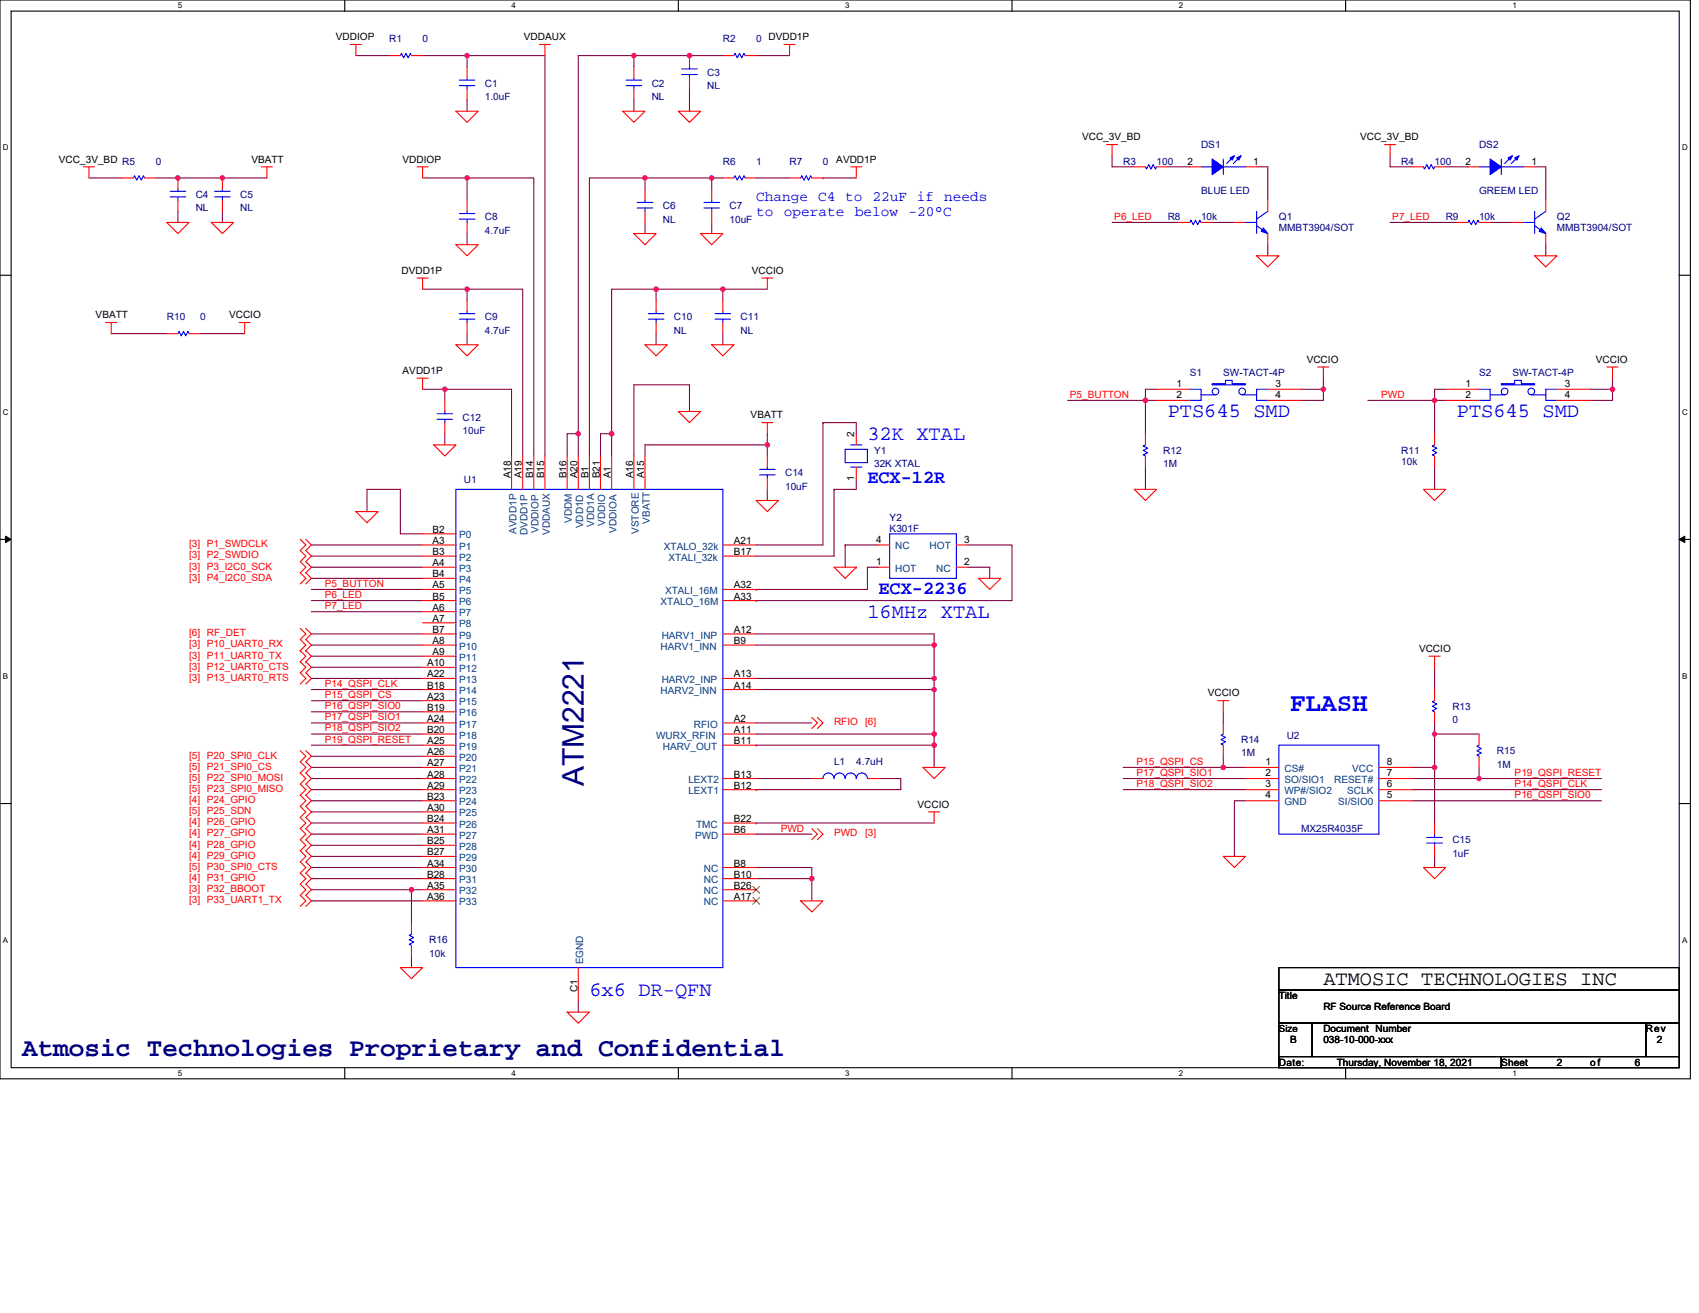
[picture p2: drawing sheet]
<svg xmlns="http://www.w3.org/2000/svg" width="279mm" height="216mm" viewBox="0 0 279 216" stroke-linecap="round" stroke-linejoin="round" font-family="sans-serif">
<path d="M0 0h278v177.4h-278zM1.8 1.8h274.3v173.8h-274.3z" fill="none" stroke="#000" stroke-width=".18"/>
<g fill="#fff">
<path d="M29.3 .2h.7v1.4h-.7z"/>
<path d="M29.3 175.7h.7v1.5h-.7z"/>
</g>
<path d="M56.7 0v1.8M56.7 175.6v1.8" fill="none" stroke="#000" stroke-width=".18"/>
<g fill="#fff">
<path d="M84.1 .2h.8v1.4h-.8z"/>
<path d="M84.1 175.7h.8v1.5h-.8z"/>
</g>
<path d="M111.6 0v1.8M111.6 175.6v1.8" fill="none" stroke="#000" stroke-width=".18"/>
<g fill="#fff">
<path d="M139 .2h.7v1.4h-.7z"/>
<path d="M139 175.7h.7v1.5h-.7z"/>
</g>
<path d="M166.4 0v1.8M166.4 175.6v1.8" fill="none" stroke="#000" stroke-width=".18"/>
<g fill="#fff">
<path d="M193.9 .2h.7v1.4h-.7z"/>
<path d="M193.9 175.7h.7v1.5h-.7z"/>
</g>
<path d="M221.3 0v1.8M221.3 175.6v1.8" fill="none" stroke="#000" stroke-width=".18"/>
<g fill="#fff">
<path d="M248.7 .2h.8v1.4h-.8z"/>
<path d="M248.7 175.7h.8v1.5h-.8z"/>
<path d="M.5 23.5h.9v1.5h-.9z"/>
<path d="M276.6 23.5h1v1.5h-1z"/>
<path d="M.5 67h.9v1.4h-.9z"/>
<path d="M276.6 67h1v1.4h-1z"/>
</g>
<path d="M0 45.3h1.8M276.1 45.3h1.9" fill="none" stroke="#000" stroke-width=".18"/>
<g fill="#fff">
<path d="M.5 110.4h.8v1.5h-.8z"/>
<path d="M276.6 110.4h.9v1.5h-.9z"/>
</g>
<path d="M0 88.7h1.8M276.1 88.7h1.9" fill="none" stroke="#000" stroke-width=".18"/>
<path d="M.9 88.2l.9 .5-.9 .5zM276.1 88.7l1-.5v1z" fill="#000"/>
<path d="M.9 88.2l.9 .5-.9 .5zM276.1 88.7l1-.5v1z" fill="none" stroke="#000" stroke-width=".16"/>
<g fill="#fff">
<path d="M.5 153.8h.8v1.5h-.8z"/>
<path d="M276.6 153.8h.9v1.5h-.9z"/>
</g>
<path d="M0 132.1h1.8M276.1 132.1h1.9M210.3 159.1h65.8v3.7h-65.8zM210.3 168.2h5.5v5.5h-5.5zM210.3 162.8h65.8v5.4h-65.8zM210.3 173.7h36.6v1.9h-36.6zM215.8 168.2h54.9v5.5h-54.9zM246.9 173.7h29.2v1.9h-29.2zM270.7 168.2h5.4v5.5h-5.4z" fill="none" stroke="#000" stroke-width=".18"/>
<g fill="none" stroke="#800040" stroke-width=".18">
<path d="M58.5 9.1h5.5M69.5 9.1h7.3M76.8 16.5v1.8M76.8 9.1h12.8v65.9M76.8 9.1v1.9M104.2 9.1v1.9M104.2 9.1h-9.1v62.2M104.2 16.5v1.8M113.4 14.6v3.7M118.9 9.1h-14.7M124.4 9.1h5.4M14.6 29.3h5.5"/>
<path d="M25.6 29.3h18.3M29.3 34.7v1.9M36.6 34.7v1.9M69.5 29.3h7.3M76.8 29.3v3.6M76.8 38.4v1.8M76.8 29.3h11v45.7M106.1 29.3v1.8M106.1 36.6v1.8M106.1 29.3h-9.2v45.7M106.1 29.3h10.9M117 29.3h1.9"/>
<path d="M117 29.3v1.8M117 36.6v1.8M124.4 29.3h5.4M135.3 29.3h.1M135.3 29.3h5.5M182.9 25.6v1.8h3.6M182.9 36.6h11M192 27.4h3.7M199.3 36.6h3.7M206.7 27.4h1.8v5.5M228.6 25.6v1.8h3.7M228.6 36.6h11"/>
<path d="M237.7 27.4h3.7M245.1 36.6h3.6M252.4 27.4h1.8v5.5M18.3 54.9h9.1M32.9 54.9h7.3M69.5 47.5h7.3M76.8 47.5h9.2v27.5M76.8 47.5v1.9M76.8 54.9v1.8M107.9 54.9v1.8M107.9 47.5v1.9M107.9 47.5h-7.3v23.8"/>
<path d="M107.9 47.5h11M118.9 47.5h7.3M118.9 54.9v1.8M118.9 47.5v1.9M208.5 40.2v1.9M254.2 40.2v1.9M69.5 64h3.7M73.2 64v1.8M73.2 71.3v1.9M73.2 64h10.9v11M95.1 71.3h-1.8v3.7M95.1 71.3v3.7"/>
<path d="M100.6 71.3h-1.8v3.7M100.6 71.3v3.7M113.4 67.7v-4.4h-9.2v11.7M126.2 73.2v1.8M126.2 71.3v1.9M126.2 73.2h-20.1v1.8M135.3 69.5h.1M135.3 69.5h5.5v1.8M135.3 69.5v20.1h-10.9M140.8 78.6v1.9h-3.6M175.6 65.8h12.8M188.4 65.8h1.8"/>
<path d="M188.4 65.8v5.5M188.4 76.8v3.7M190.2 64h-1.8v1.8M214 64h3.6M217.6 62.2v1.8M217.6 64v1.8h-3.6M224.9 65.8h11M235.9 65.8h1.8M235.9 65.8v5.5M235.9 76.8v3.7M237.7 64h-1.8v1.8M261.5 64h3.7"/>
<path d="M265.2 64v1.8h-3.7M265.2 62.2v1.8M51.2 89.6h18.3M51.2 91.4h18.3M51.2 93.3h18.3M51.2 95.1h18.3M51.2 98.8h18.3M51.2 96.9h18.3M60.4 84.1v-3.6h5.4v7.3h3.7M124.4 98.8h.1M124.4 96.9h.1M126.2 80.5v1.8"/>
<path d="M137.2 80.5v10.9h-12.8M137.2 80.5h.1M139 89.6v3.7M139 89.6h.1M139 89.6h5.5M144.5 93.3h-1.9v3.6h-18.2M159.1 89.6h7.3v9.2h-42M159.1 93.3h3.7v1.8M51.2 113.4h18.3M51.2 100.6h18.3M51.2 104.2h18.3M51.2 106.1h18.3"/>
<path d="M51.2 107.9h18.3M51.2 109.7h18.3M51.2 111.6h18.3M51.2 115.2h18.3M51.2 117h18.3M51.2 118.9h18.3M124.4 104.2h29.2v1.9M124.4 106.1h29.2M124.4 111.6h29.2M124.4 113.4h29.2M124.4 118.9h9.1M153.6 106.1h.1"/>
<path d="M153.6 111.6h.1M153.6 111.6v1.8M153.6 113.4h.1M153.6 113.4v7.3M153.6 106.1v5.5M201.2 117v1.9M235.9 118.9v1.8M235.9 109.7v3.7M51.2 120.7h18.3M51.2 124.4h18.3M51.2 126.2h18.3M51.2 128h18.3"/>
<path d="M51.2 129.8h18.3M51.2 133.5h18.3M51.2 122.5h18.3M51.2 131.7h18.3M51.2 135.3h18.3M51.2 137.2h18.3M51.2 139h18.3M124.4 122.5h29.2M124.4 135.3h29.2M124.4 122.5h.1M124.4 129.8h.1M124.4 135.3h.1"/>
<path d="M124.4 120.7h29.2M124.4 137.2h9.1M124.4 128h9.1M144.5 128h3.6v1.8h-23.7M153.6 120.7h.1M153.6 120.7v1.8M153.6 122.5v3.7M184.7 128h20.1M184.7 129.8h20.1M184.7 126.2h16.5M201.2 126.2h3.6M201.2 124.4v1.8"/>
<path d="M204.8 131.7h-1.8v9.1M232.3 129.8h31M232.3 128h10.9M232.3 126.2h3.6M232.3 131.7h31M235.9 120.7v5.5M235.9 126.2v9.1M235.9 120.7h7.3M243.2 128h20.1M243.2 126.2v1.8M51.2 142.6h18.3M51.2 148.1h18.3"/>
<path d="M51.2 140.8h18.3M51.2 144.5h18.3M51.2 146.3h16.5M67.7 157.3v1.8M67.7 146.3v5.5M67.7 146.3h1.8M124.4 144.5h9.1M124.4 142.6h9.1v1.9M133.5 144.5v3.6M235.9 140.8v1.8M95.1 164.6v1.8"/>
</g>
<g fill="#f0f" stroke="#f0f" stroke-width=".18">
<circle cx="153.6" cy="122.5" r=".37"/>
<circle cx="106.1" cy="29.3" r=".37"/>
<circle cx="117" cy="29.3" r=".37"/>
<circle cx="118.9" cy="47.5" r=".37"/>
<circle cx="113.4" cy="9.1" r=".37"/>
<circle cx="104.2" cy="9.1" r=".37"/>
<circle cx="265.2" cy="64" r=".37"/>
<circle cx="100.6" cy="71.3" r=".37"/>
<circle cx="95.1" cy="71.3" r=".37"/>
<circle cx="107.9" cy="47.5" r=".37"/>
<circle cx="235.9" cy="65.8" r=".37"/>
<circle cx="73.1" cy="64" r=".37"/>
<circle cx="76.8" cy="47.5" r=".37"/>
<circle cx="76.8" cy="29.3" r=".37"/>
<circle cx="126.2" cy="73.1" r=".37"/>
<circle cx="67.7" cy="146.3" r=".37"/>
<circle cx="76.8" cy="9.1" r=".37"/>
<circle cx="217.6" cy="64" r=".37"/>
<circle cx="188.4" cy="65.8" r=".37"/>
<circle cx="235.9" cy="120.7" r=".37"/>
<circle cx="201.2" cy="126.2" r=".37"/>
<circle cx="235.9" cy="126.2" r=".37"/>
<circle cx="243.2" cy="128" r=".37"/>
<circle cx="36.6" cy="29.3" r=".37"/>
<circle cx="29.3" cy="29.3" r=".37"/>
<circle cx="153.6" cy="120.7" r=".37"/>
<circle cx="153.6" cy="106.1" r=".37"/>
<circle cx="153.6" cy="111.6" r=".37"/>
<circle cx="153.6" cy="113.4" r=".37"/>
<circle cx="133.5" cy="144.5" r=".37"/>
</g>
<g fill="none" stroke="#f00" stroke-width=".18">
<path d="M57.6 7.3h1.8M58.5 7.3v1.8M64 9.1h1.8M67.7 9.1h1.8M75 18.3h3.6l-1.8 1.8zM76.8 11v1.8M76.8 14.6v1.9M88.7 7.3h1.8M89.6 7.3v1.8M102.4 18.3h3.7l-1.9 1.8zM104.2 11v1.8M104.2 14.6v1.9"/>
<path d="M111.6 18.3h3.6l-1.8 1.8zM113.4 9.1v1.9M113.4 12.8v1.8M118.9 9.1h1.8M122.5 9.1h1.9M128.9 7.3h1.9M129.8 7.3v1.8M13.7 27.4h1.8M14.6 27.4v1.9M20.1 29.3h1.8M23.8 29.3h1.8M27.4 36.6h3.7l-1.8 1.8z"/>
<path d="M29.3 29.3v1.8M29.3 32.9v1.8M34.7 36.6h3.7l-1.8 1.8zM36.6 29.3v1.8M36.6 32.9v1.8M43 27.4h1.8M43.9 27.4v1.9M68.6 27.4h1.8M69.5 27.4v1.9M76.8 32.9v1.8M76.8 36.6v1.8M104.2 38.4h3.7l-1.8 1.8z"/>
<path d="M106.1 31.1v1.8M106.1 34.7v1.9M115.2 38.4h3.7l-1.9 1.8zM117 31.1v1.8M117 34.7v1.9M118.9 29.3h1.8M122.5 29.3h1.9M129.8 29.3h1.9M133.5 29.3h1.8M139.9 27.4h1.8M140.8 27.4v1.9M182 23.8h1.8"/>
<path d="M182.9 23.8v1.8M186.5 27.4h1.9M190.2 27.4h1.8M193.9 36.6h1.8M195.7 27.4h1.8M197.5 36.6h1.8M203 36.6h1.8M204.8 27.4h1.9M208.5 32.9v1.8M208.5 38.4v1.8M227.7 23.8h1.8M228.6 23.8v1.8"/>
<path d="M232.3 27.4h1.8M235.9 27.4h1.8M239.6 36.6h1.8M241.4 27.4h1.8M243.2 36.6h1.9M248.7 36.6h1.8M250.5 27.4h1.9M254.2 32.9v1.8M254.2 38.4v1.8M17.4 53h1.8M18.3 53v1.9M27.4 54.9h1.9"/>
<path d="M31.1 54.9h1.8M39.3 53h1.8M40.2 53v1.9M68.6 45.7h1.8M69.5 45.7v1.8M75 56.7h3.6l-1.8 1.8zM75 40.2h3.6l-1.8 1.9zM76.8 49.4v1.8M76.8 53v1.9M106.1 56.7h3.6l-1.8 1.8zM107.9 49.4v1.8M107.9 53v1.9"/>
<path d="M117 56.7h3.7l-1.8 1.8zM118.9 49.4v1.8M118.9 53v1.9M125.3 45.7h1.8M126.2 45.7v1.8M206.7 42.1h3.6l-1.8 1.8zM252.4 42.1h3.6l-1.8 1.8zM68.6 62.2h1.8M69.5 62.2v1.8M71.3 73.2h3.7l-1.8 1.8zM73.2 65.8v1.9M73.2 69.5v1.8"/>
<path d="M84.1 75v5.5M86 75v5.5M87.8 75v5.5M89.6 75v5.5M93.3 75v5.5M95.1 75v5.5M96.9 75v5.5M98.8 75v5.5M100.6 75v5.5M104.2 75v5.5M106.1 75v5.5M111.6 67.7h3.6l-1.8 1.8z"/>
<path d="M125.3 69.5h1.8M126.2 69.5v1.8M126.2 75v1.8M126.2 78.6v1.9M140.8 76.8v1.8M140.8 71.3v1.9M188.4 75v1.8M188.4 71.3v1.9M190.2 64h5.5M190.2 65.8h5.5M208.5 64h5.5M208.5 65.8h5.5"/>
<path d="M216.7 60.4h1.8M217.6 60.4v1.8M235.9 75v1.8M235.9 71.3v1.9M237.7 64h5.5M237.7 65.8h5.5M256 64h5.5M256 65.8h5.5M264.3 60.4h1.8M265.2 60.4v1.8M49.4 88.7l.9 .9-.9 .9 .9 .9-.9 1 .9 .9-.9 .9 .9 .9-.9 .9M50.3 88.7l.9 .9-.9 .9 .9 .9-.9 1 .9 .9-.9 .9 .9 .9-.9 .9"/>
<path d="M58.5 84.1h3.7l-1.8 1.9zM69.5 89.6h5.5M69.5 91.4h5.5M69.5 93.3h5.5M69.5 95.1h5.5M69.5 96.9h5.5M69.5 98.8h5.5M69.5 87.8h5.5M118.9 96.9h5.5M118.9 98.8h5.5M118.9 89.6h5.5M118.9 91.4h5.5"/>
<path d="M124.4 82.3h3.6l-1.8 1.8zM137.2 93.3h3.6l-1.8 1.8zM140.8 93.3h.1M144.5 93.3h1.8M144.5 89.6h1.8M157.3 93.3h1.8M157.3 89.6h1.8M160.9 95.1h3.7l-1.8 1.8zM186.5 80.5h3.7l-1.8 1.8zM234.1 80.5h3.6l-1.8 1.8zM49.4 108.8l.9 .9-.9 .9 .9 1-.9 .9M49.4 103.3l.9 .9-.9 1 .9 .9-.9 .9"/>
<path d="M49.4 107l.9 .9-.9 .9M49.4 107h.1M49.4 108.8h.1M50.3 108.8l.9 .9-.9 .9 .9 1-.9 .9M50.3 103.3l.9 .9-.9 1 .9 .9-.9 .9M50.3 107l.9 .9-.9 .9M50.3 108.8h.1M50.3 107h.1M69.5 100.6h5.5M69.5 102.4h5.5M69.5 106.1h5.5M69.5 107.9h5.5"/>
<path d="M69.5 109.7h5.5M69.5 111.6h5.5M69.5 113.4h5.5M69.5 115.2h5.5M69.5 117h5.5M69.5 118.9h5.5M69.5 104.2h5.5M118.9 118.9h5.5M118.9 104.2h5.5M118.9 113.4h5.5M118.9 111.6h5.5M118.9 106.1h5.5"/>
<path d="M133.5 118l.9 .9-.9 .9M134.4 118l.9 .9-.9 .9M200.3 115.2h1.8M201.2 118.9v1.8M201.2 115.2v1.8M235 107.9h1.8M235.9 109.7h.1M235.9 117v1.9M235.9 113.4v1.8M235.9 107.9v1.8M49.4 123.4l.9 1-.9 .9 .9 .9-.9 .9 .9 .9-.9 .9 .9 .9-.9 1 .9 .9-.9 .9 .9 .9-.9 .9 .9 .9-.9 .9 .9 1-.9 .9 .9 .9-.9 .9 .9 .9-.9 .9 .9 .9-.9 1 .9 .9-.9 .9 .9 .9-.9 .9 .9 .9-.9 .9M50.3 123.4l.9 1-.9 .9 .9 .9-.9 .9 .9 .9-.9 .9 .9 .9-.9 1 .9 .9-.9 .9 .9 .9-.9 .9 .9 .9-.9 .9 .9 1-.9 .9 .9 .9-.9 .9 .9 .9-.9 .9 .9 .9-.9 1 .9 .9-.9 .9 .9 .9-.9 .9 .9 .9-.9 .9"/>
<path d="M69.5 122.5h5.5M69.5 124.4h5.5M69.5 126.2h5.5M69.5 128h5.5M69.5 129.8h5.5M69.5 133.5h5.5M69.5 135.3h5.5M69.5 137.2h5.5M69.5 139h5.5M69.5 120.7h5.5M69.5 131.7h5.5M118.9 137.2h5.5"/>
<path d="M118.9 129.8h5.5M118.9 122.5h5.5M118.9 128h5.5M118.9 120.7h5.5M118.9 135.3h5.5M133.5 136.2l.9 1-.9 .9M133.5 128h1.8M134.4 136.2l.9 1-.9 .9M142.6 128h1.9M151.8 126.2h3.6l-1.8 1.8zM152.7 133.5h1.8M153.6 133.5v1.8"/>
<path d="M201.2 122.5v1.9M204.8 126.2h5.5M204.8 128h5.5M204.8 129.8h5.5M204.8 131.7h5.5M226.8 131.7h5.5M226.8 129.8h5.5M226.8 128h5.5M226.8 126.2h5.5M235.9 139v1.8M235.9 135.3v1.9M243.2 120.7v1.8"/>
<path d="M243.2 124.4v1.8M65.8 159.1h3.7l-1.8 1.8zM67.7 155.4v1.9M67.7 151.8v1.8M69.5 140.8h5.5M69.5 142.6h5.5M69.5 144.5h5.5M69.5 146.3h5.5M69.5 148.1h5.5M95.1 159.1v5.5M118.9 146.3h5.5M118.9 144.5h5.5"/>
<path d="M118.9 142.6h5.5M118.9 148.1h5.5M131.7 148.1h3.6l-1.8 1.9zM201.2 140.8h3.6l-1.8 1.8zM234.1 142.6h3.6l-1.8 1.9zM93.3 166.4h3.6l-1.8 1.8z"/>
</g>
<g fill="none" stroke="#00f" stroke-width=".18">
<path d="M65.8 9.1l.2-.3 .4 .7 .4-.7 .3 .7 .4-.7 .2 .3M75.5 14.1h2.6M75.5 13.2h2.6M76.8 12.8v.4M76.8 14.1v.5M103 14.1h2.5M103 13.2h2.5M104.2 12.8v.4M104.2 14.1v.5M112.1 12.3h2.6M112.1 11.3h2.6M113.4 11v.3"/>
<path d="M113.4 12.3v.5M120.7 9.1l.2-.3 .3 .7 .4-.7 .4 .7 .3-.7 .2 .3M21.9 29.3l.2-.4 .4 .7 .4-.7 .3 .7 .4-.7 .2 .4M28 32.4h2.5M28 31.5h2.5M29.3 31.1v.4M29.3 32.4v.5M35.3 32.4h2.6M35.3 31.5h2.6M36.6 31.1v.4M36.6 32.4v.5M75.5 36h2.6"/>
<path d="M75.5 35.1h2.6M76.8 34.7v.4M76.8 36v.6M104.8 34.2h2.6M104.8 33.3h2.6M106.1 32.9v.4M106.1 34.2v.5M115.8 34.2h2.5M115.8 33.3h2.5M117 32.9v.4M117 34.2v.5M120.7 29.3l.2-.4 .3 .7 .4-.7 .4 .7 .3-.7 .2 .4"/>
<path d="M131.7 29.3l.2-.4 .3 .7 .4-.7 .4 .7 .3-.7 .2 .4M188.4 27.4l.2 .4 .3-.7 .4 .7 .3-.7 .4 .7 .2-.4M195.7 36.6l.2-.4 .3 .7 .4-.7 .4 .7 .3-.7 .2 .4M197.5 27.4h1.8M201.2 26.1v2.6M201.2 27.4h3.6M202.8 25.8l-1.1 1.1M203.9 25.8l-1.1 1.1M204.8 36.6h1.9M206.7 37.1l1.8 1.3M206.7 34.7v3.7M208.5 34.7l-1.8 1.3"/>
<path d="M234.1 27.4l.2 .4 .3-.7 .4 .7 .4-.7 .3 .7 .2-.4M241.4 36.6l.2-.4 .3 .7 .4-.7 .4 .7 .3-.7 .2 .4M243.2 27.4h1.9M246.9 26.1v2.6M246.9 27.4h3.6M248.5 25.8l-1.1 1.1M249.6 25.8l-1.1 1.1M250.5 36.6h1.9M252.4 37.1l1.8 1.3M252.4 34.7v3.7M254.2 34.7l-1.8 1.3M29.3 54.9l.1-.4 .4 .7 .4-.7 .3 .7 .4-.7 .2 .4"/>
<path d="M75.5 52.5h2.6M75.5 51.6h2.6M76.8 51.2v.4M76.8 52.5v.5M106.6 52.5h2.6M106.6 51.6h2.6M107.9 51.2v.4M107.9 52.5v.5M117.6 52.5h2.6M117.6 51.6h2.6M118.9 51.2v.4M118.9 52.5v.5"/>
<path d="M71.9 68.9h2.5M71.9 68h2.5M73.2 67.7v.3M73.2 68.9v.6M124.9 78.1h2.6M124.9 77.2h2.6M126.2 76.8v.4M126.2 78.1v.5M139 73.9h3.6v2.2h-3.6zM139.9 76.8h1.8M139.9 73.2h1.8M188.4 73.2l-.4 .1 .7 .4-.7 .4 .7 .3-.7 .4 .4 .2"/>
<path d="M195.7 64h1.8v1.8h-1.8M197.5 64.9h2.4M199.3 63.1h2.2v-.6h1.1v.6h2.2v.2h-5.5zM204.3 64.9h2.4M208.5 64h-1.8v1.8h1.8M235.9 73.2l-.4 .1 .8 .4-.8 .4 .8 .3-.8 .4 .4 .2M243.2 64h1.9v1.8h-1.9M245.1 64.9h2.3M246.9 63.1h2.2v-.6h1.1v.6h2.2v.2h-5.5zM251.8 64.9h2.4M256 64h-1.8v1.8h1.8M75 80.5h43.9v78.6h-43.9z"/>
<path d="M146.3 87.8h11v7.3h-11zM235.9 115.2l-.4 .2 .8 .4-.8 .3 .8 .4-.8 .4 .4 .1M135.3 128a.91 .91 0 0 1 .9-.9 .91 .91 0 0 1 1 .9 .91 .91 0 0 1 .9-.9 .91 .91 0 0 1 .9 .9 .91 .91 0 0 1 .9-.9 .91 .91 0 0 1 .9 .9 .91 .91 0 0 1 .9-.9 .91 .91 0 0 1 .9 .9M201.2 120.7l-.4 .2 .7 .3-.7 .4 .7 .4-.7 .3 .4 .2M210.3 122.5h16.5v14.7h-16.5zM234.6 137.7h2.6M234.6 138.6h2.6M235.9 138.6v.4M235.9 137.2v.5M243.2 122.5l-.3 .2 .7 .4-.7 .3 .7 .4-.7 .4 .3 .2M67.7 153.6l-.4 .2 .7 .4-.7 .3 .7 .4-.7 .4 .4 .1"/>
<circle cx="199.9" cy="64.4" r=".55"/>
<circle cx="204.3" cy="64.4" r=".55"/>
<circle cx="247.4" cy="64.4" r=".55"/>
<circle cx="251.8" cy="64.4" r=".55"/>
</g>
<g fill="#00f" stroke="#00f" stroke-width=".18">
<path d="M253.5 37.5l.7 .9-1.1-.4z" fill-rule="evenodd"/>
<path d="M199.3 26.1l1.9 1.3-1.9 1.3z" fill-rule="evenodd"/>
<path d="M203.4 26l.7-.4-.4 .7z" fill-rule="evenodd"/>
<path d="M202.3 26l.7-.4-.4 .7z" fill-rule="evenodd"/>
<path d="M207.8 37.5l.7 .9-1.1-.4z" fill-rule="evenodd"/>
<path d="M245.1 26.1l1.8 1.3-1.8 1.3z" fill-rule="evenodd"/>
<path d="M249.1 26l.7-.4-.4 .7z" fill-rule="evenodd"/>
<path d="M248 26l.7-.4-.4 .7z" fill-rule="evenodd"/>
</g>
<path d="M123.8 145.8l1.1 1.1M123.8 147.6l1.1 1.1M124.9 145.8l-1.1 1.1M124.9 147.6l-1.1 1.1" fill="none" stroke="#804000" stroke-width=".16"/>
<text font-size="4.9" fill="#000080" x="96" y="129.3" transform="rotate(-90 96 129.3)">ATM2221</text>
<text font-size="4.3" fill="#00f" x="212.1" y="116.9">FLASH</text>
<text font-size="4.3" fill="#000080" x="3.7" y="173.6">Atmosic Technologies Proprietary and Confidential</text>
<g font-size="3.3" fill="#00f">
<text x="192" y="68.6">PTS645 SMD</text>
<text x="239.6" y="68.6">PTS645 SMD</text>
<text x="142.6" y="72.3">32K XTAL</text>
<text x="142.6" y="101.5">16MHz XTAL</text>
<text x="96.9" y="163.7">6x6 DR-QFN</text>
</g>
<text font-size="3.3" x="217.6" y="161.9">ATMOSIC TECHNOLOGIES INC</text>
<g font-size="3" fill="#00f">
<text x="142.6" y="79.3">ECX-12R</text>
<text x="144.5" y="97.6">ECX-2236</text>
</g>
<g font-size="2.4" fill="#00f">
<text x="124.4" y="33.1">Change C4 to 22uF if needs</text>
<text x="124.4" y="35.4">to</text>
<text x="128.9" y="35.4">operate</text>
<text x="140.6" y="35.4">below</text>
<text x="149.4" y="35.4">-20°C</text>
</g>
<g font-size="1.6">
<text x="55.2" y="6.6">VDDIOP</text>
<text x="86.1" y="6.6">VDDAUX</text>
<text x="177.9" y="23.1">VCC_3V_BD</text>
<text x="223.7" y="23.1">VCC_3V_BD</text>
<text x="9.7" y="26.7">VCC_3V_BD R5</text>
<text x="41.3" y="26.7">VBATT</text>
<text x="66.2" y="26.7">VDDIOP</text>
<text x="137.5" y="26.7">AVDD1P</text>
<text x="195.3" y="27.1">2</text>
<text x="206.1" y="27.1">1</text>
<text x="241" y="27.1">2</text>
<text x="251.8" y="27.1">1</text>
<text x="66" y="45">DVDD1P</text>
<text x="123.6" y="45">VCCIO</text>
<text x="15.7" y="52.3">VBATT</text>
<text x="37.7" y="52.3">VCCIO</text>
<text x="214.9" y="59.6">VCCIO</text>
<text x="262.4" y="59.6">VCCIO</text>
<text x="66.2" y="61.5">AVDD1P</text>
<text x="193.5" y="63.6">1</text>
<text x="193.5" y="65.5">2</text>
<text x="209.8" y="63.6">3</text>
<text x="209.8" y="65.5">4</text>
<text x="241" y="63.6">1</text>
<text x="241" y="65.5">2</text>
<text x="257.3" y="63.6">3</text>
<text x="257.3" y="65.5">4</text>
<text x="123.4" y="68.8">VBATT</text>
<text x="140.4" y="71.9" transform="rotate(-90 140.4 71.9)">2</text>
<text x="84" y="78.6" transform="rotate(-90 84 78.6)">A18</text>
<text x="85.8" y="78.6" transform="rotate(-90 85.8 78.6)">A19</text>
<text x="87.7" y="78.6" transform="rotate(-90 87.7 78.6)">B14</text>
<text x="89.5" y="78.6" transform="rotate(-90 89.5 78.6)">B15</text>
<text x="93.1" y="78.6" transform="rotate(-90 93.1 78.6)">B16</text>
<text x="95" y="78.6" transform="rotate(-90 95 78.6)">A20</text>
<text x="96.8" y="78.6" transform="rotate(-90 96.8 78.6)">B1</text>
<text x="98.6" y="78.6" transform="rotate(-90 98.6 78.6)">B21</text>
<text x="100.5" y="78.6" transform="rotate(-90 100.5 78.6)">A1</text>
<text x="104.1" y="78.6" transform="rotate(-90 104.1 78.6)">A16</text>
<text x="105.9" y="78.6" transform="rotate(-90 105.9 78.6)">A15</text>
<text x="140.4" y="79" transform="rotate(-90 140.4 79)">1</text>
<text x="71.1" y="89.5">A3</text>
<text x="71.1" y="87.6">B2</text>
<text x="120.7" y="89.5">A21</text>
<text x="144.1" y="89.2">4</text>
<text x="158.6" y="89.2">3</text>
<text x="71.1" y="91.3">B3</text>
<text x="71.1" y="93.1">A4</text>
<text x="71.1" y="94.9">B4</text>
<text x="120.7" y="91.3">B17</text>
<text x="144.1" y="92.9">1</text>
<text x="158.6" y="92.9">2</text>
<text x="71.1" y="96.8">A5</text>
<text x="71.1" y="98.6">B5</text>
<text x="71.1" y="100.4">A6</text>
<text x="120.7" y="98.6">A33</text>
<text x="120.7" y="96.8">A32</text>
<text x="71.1" y="102.3">A7</text>
<text x="71.1" y="105.9">A8</text>
<text x="71.1" y="107.7">A9</text>
<text x="71.1" y="104.1">B7</text>
<text x="120.7" y="104.1">A12</text>
<text x="120.7" y="105.9">B9</text>
<text x="233.4" y="107.2">VCCIO</text>
<text x="70.2" y="109.6">A10</text>
<text x="70.2" y="111.4">A22</text>
<text x="70.2" y="113.2">B18</text>
<text x="120.7" y="111.4">A13</text>
<text x="120.7" y="113.2">A14</text>
<text x="70.2" y="115.1">A23</text>
<text x="70.2" y="116.9">B19</text>
<text x="70.2" y="118.7">A24</text>
<text x="120.7" y="118.7">A2</text>
<text x="198.6" y="114.5">VCCIO</text>
<text x="70.2" y="122.4">A25</text>
<text x="70.2" y="124.2">A26</text>
<text x="70.2" y="120.5">B20</text>
<text x="120.7" y="122.4">B11</text>
<text x="120.7" y="120.5">A11</text>
<text x="208.1" y="125.8">1</text>
<text x="228.1" y="125.8">8</text>
<text x="70.2" y="126">A27</text>
<text x="70.2" y="127.9">A28</text>
<text x="70.2" y="129.7">A29</text>
<text x="70.2" y="131.5">B23</text>
<text x="120.7" y="129.7">B12</text>
<text x="120.7" y="127.9">B13</text>
<text x="208.1" y="127.6">2</text>
<text x="208.1" y="129.5">3</text>
<text x="208.1" y="131.3">4</text>
<text x="228.1" y="127.6">7</text>
<text x="228.1" y="131.3">5</text>
<text x="228.1" y="129.5">6</text>
<text x="70.2" y="133.3">A30</text>
<text x="70.2" y="135.2">B24</text>
<text x="70.2" y="137">A31</text>
<text x="120.7" y="135.2">B22</text>
<text x="120.7" y="137">B6</text>
<text x="150.9" y="132.8">VCCIO</text>
<text x="70.2" y="138.8">B25</text>
<text x="70.2" y="140.7">B27</text>
<text x="70.2" y="142.5">A34</text>
<text x="120.7" y="142.5">B8</text>
<text x="70.2" y="144.3">B28</text>
<text x="70.2" y="146.1">A35</text>
<text x="70.2" y="148">A36</text>
<text x="120.7" y="146.1">B26</text>
<text x="120.7" y="144.3">B10</text>
<text x="120.7" y="148">A17</text>
<text x="95" y="163.1" transform="rotate(-90 95 163.1)">C1</text>
<text x="210.3" y="164.2">Title</text>
<text x="217.6" y="166.1">RF Source Reference Board</text>
<text x="210.3" y="169.7">Size</text>
<text x="212.1" y="171.6">B</text>
<text x="217.6" y="169.7">Document Number</text>
<text x="217.6" y="171.6">038-10-000-xxx</text>
<text x="270.7" y="169.7">Rev</text>
<text x="272.5" y="171.6">2</text>
<text x="210.3" y="175.2">Date:</text>
<text x="219.8" y="175.2">Thursday, November 18, 2021</text>
<text x="246.9" y="175.2">Sheet</text>
<text x="256" y="175.2">2</text>
<text x="261.5" y="175.2">of</text>
<text x="268.8" y="175.2">6</text>
</g>
<g font-size="1.6" fill="#000080">
<text x="64" y="7">R1</text>
<text x="69.5" y="7">0</text>
<text x="118.9" y="7">R2</text>
<text x="124.4" y="7">0 DVDD1P</text>
<text x="79.7" y="14.3">C1</text>
<text x="79.7" y="16.5">1.0uF</text>
<text x="107.2" y="14.3">C2</text>
<text x="107.2" y="16.5">NL</text>
<text x="116.3" y="12.5">C3</text>
<text x="116.3" y="14.7">NL</text>
<text x="25.6" y="27.1">0</text>
<text x="118.9" y="27.1">R6</text>
<text x="124.4" y="27.1">1</text>
<text x="129.8" y="27.1">R7</text>
<text x="135.3" y="27.1">0</text>
<text x="184.7" y="27.1">R3</text>
<text x="190.2" y="27.1">100</text>
<text x="197.5" y="24.3">DS1</text>
<text x="230.4" y="27.1">R4</text>
<text x="235.9" y="27.1">100</text>
<text x="243.2" y="24.3">DS2</text>
<text x="32.2" y="32.6">C4</text>
<text x="32.2" y="34.8">NL</text>
<text x="39.5" y="32.6">C5</text>
<text x="39.5" y="34.8">NL</text>
<text x="109" y="34.4">C6</text>
<text x="120" y="34.4">C7</text>
<text x="197.5" y="31.8">BLUE LED</text>
<text x="243.2" y="31.8">GREEM LED</text>
<text x="79.7" y="36.2">C8</text>
<text x="79.7" y="38.4">4.7uF</text>
<text x="109" y="36.6">NL</text>
<text x="120" y="36.6">10uF</text>
<text x="192" y="36.2">R8</text>
<text x="197.5" y="36.2">10k</text>
<text x="210.3" y="36.2">Q1</text>
<text x="210.3" y="38.1">MMBT3904/SOT</text>
<text x="237.7" y="36.2">R9</text>
<text x="243.2" y="36.2">10k</text>
<text x="256" y="36.2">Q2</text>
<text x="256" y="38.1">MMBT3904/SOT</text>
<text x="27.4" y="52.7">R10</text>
<text x="32.9" y="52.7">0</text>
<text x="79.7" y="52.7">C9</text>
<text x="110.8" y="52.7">C10</text>
<text x="121.8" y="52.7">C11</text>
<text x="79.7" y="54.9">4.7uF</text>
<text x="110.8" y="54.9">NL</text>
<text x="121.8" y="54.9">NL</text>
<text x="195.7" y="61.8">S1</text>
<text x="201.2" y="61.8">SW-TACT-4P</text>
<text x="243.2" y="61.8">S2</text>
<text x="248.7" y="61.8">SW-TACT-4P</text>
<text x="76.1" y="69.2">C12</text>
<text x="76.1" y="71.3">10uF</text>
<text x="143.7" y="74.6">Y1</text>
<text x="143.7" y="76.8">32K XTAL</text>
<text x="191.3" y="74.6">R12</text>
<text x="191.3" y="76.8">1M</text>
<text x="230.4" y="74.6">R11</text>
<text x="230.4" y="76.5">10k</text>
<text x="76.3" y="79.4">U1</text>
<text x="129.1" y="78.3">C14</text>
<text x="129.1" y="80.5">10uF</text>
<text x="146.3" y="85.6">Y2</text>
<text x="146.3" y="87.4">K301F</text>
<text x="238.8" y="116.7">R13</text>
<text x="238.8" y="118.9">0</text>
<text x="137.2" y="125.8">L1</text>
<text x="140.8" y="125.8">4.7uH</text>
<text x="204.1" y="122.2">R14</text>
<text x="204.1" y="124.4">1M</text>
<text x="211.6" y="121.5">U2</text>
<text x="246.2" y="124">R15</text>
<text x="246.2" y="126.2">1M</text>
<text x="214" y="136.8">MX25R4035F</text>
<text x="238.8" y="138.6">C15</text>
<text x="238.8" y="140.8">1uF</text>
<text x="70.6" y="155.1">R16</text>
<text x="70.6" y="157.3">10k</text>
</g>
<g font-size="1.6" fill="#f00">
<text x="183.2" y="36.1">P6_LED</text>
<text x="229" y="36.1">P7_LED</text>
<text x="175.9" y="65.4">P5_BUTTON</text>
<text x="227.1" y="65.5">PWD</text>
<text x="31.1" y="90">[3] P1_SWDCLK</text>
<text x="31.1" y="91.8">[3] P2_SWDIO</text>
<text x="31.1" y="93.7">[3] P3_I2C0_SCK</text>
<text x="31.1" y="95.5">[3] P4_I2C0_SDA</text>
<text x="53.4" y="98.3">P6_LED</text>
<text x="53.4" y="100.2">P7_LED</text>
<text x="53.4" y="96.5">P5_BUTTON</text>
<text x="31.1" y="106.5">[3] P10_UART0_RX</text>
<text x="31.1" y="104.6">[6] RF_DET</text>
<text x="31.1" y="108.3">[3] P11_UART0_TX</text>
<text x="31.1" y="110.1">[3] P12_UART0_CTS</text>
<text x="31.1" y="111.9">[3] P13_UART0_RTS</text>
<text x="53.4" y="113">P14_QSPI_CLK</text>
<text x="53.4" y="114.8">P15_QSPI_CS</text>
<text x="53.4" y="116.6">P16_QSPI_SIO0</text>
<text x="53.4" y="118.4">P17_QSPI_SIO1</text>
<text x="137.2" y="119.3">RFIO</text>
<text x="142.3" y="119.3">[6]</text>
<text x="31.1" y="124.7">[5] P20_SPI0_CLK</text>
<text x="53.4" y="120.3">P18_QSPI_SIO2</text>
<text x="53.4" y="122.1">P19_QSPI_RESET</text>
<text x="186.9" y="125.8">P15_QSPI_CS</text>
<text x="31.1" y="130.2">[5] P23_SPI0_MISO</text>
<text x="31.1" y="126.6">[5] P21_SPI0_CS</text>
<text x="31.1" y="128.4">[5] P22_SPI0_MOSI</text>
<text x="186.9" y="127.6">P17_QSPI_SIO1</text>
<text x="186.9" y="129.4">P18_QSPI_SIO2</text>
<text x="249.1" y="127.6">P19_QSPI_RESET</text>
<text x="249.1" y="129.4">P14_QSPI_CLK</text>
<text x="249.1" y="131.2">P16_QSPI_SIO0</text>
<text x="31.1" y="133.9">[5] P25_SDN</text>
<text x="31.1" y="132.1">[4] P24_GPIO</text>
<text x="31.1" y="135.7">[4] P26_GPIO</text>
<text x="31.1" y="137.5">[4] P27_GPIO</text>
<text x="128.4" y="136.8">PWD</text>
<text x="137.2" y="137.5">PWD</text>
<text x="142.3" y="137.5">[3]</text>
<text x="31.1" y="143">[5] P30_SPI0_CTS</text>
<text x="31.1" y="139.4">[4] P28_GPIO</text>
<text x="31.1" y="141.2">[4] P29_GPIO</text>
<text x="31.1" y="146.7">[3] P32_BBOOT</text>
<text x="31.1" y="148.5">[3] P33_UART1_TX</text>
<text x="31.1" y="144.9">[4] P31_GPIO</text>
</g>
<g font-size="1.6" fill="#004080">
<text x="75.5" y="88.5">P0</text>
<text x="84.9" y="87.8" transform="rotate(-90 84.9 87.8)">AVDD1P</text>
<text x="86.7" y="88" transform="rotate(-90 86.7 88)">DVDD1P</text>
<text x="88.6" y="87.6" transform="rotate(-90 88.6 87.6)">VDDIOP</text>
<text x="90.4" y="88" transform="rotate(-90 90.4 88)">VDDAUX</text>
<text x="94.1" y="86" transform="rotate(-90 94.1 86)">VDDM</text>
<text x="95.9" y="86.9" transform="rotate(-90 95.9 86.9)">VDD1D</text>
<text x="97.7" y="86.7" transform="rotate(-90 97.7 86.7)">VDD1A</text>
<text x="99.5" y="86.5" transform="rotate(-90 99.5 86.5)">VDDIO</text>
<text x="101.4" y="87.6" transform="rotate(-90 101.4 87.6)">VDDIOA</text>
<text x="105" y="87.8" transform="rotate(-90 105 87.8)">VSTORE</text>
<text x="106.9" y="86.1" transform="rotate(-90 106.9 86.1)">VBATT</text>
<text x="75.5" y="90.4">P1</text>
<text x="75.5" y="92.2">P2</text>
<text x="75.5" y="94">P3</text>
<text x="75.5" y="95.9">P4</text>
<text x="109.2" y="90.4">XTALO_32k</text>
<text x="109.9" y="92.2">XTALI_32k</text>
<text x="147.2" y="94">HOT</text>
<text x="147.2" y="90.4">NC</text>
<text x="152.9" y="90.4">HOT</text>
<text x="154" y="94">NC</text>
<text x="75.5" y="97.7">P5</text>
<text x="75.5" y="99.5">P6</text>
<text x="75.5" y="101.3">P7</text>
<text x="108.6" y="99.5">XTALO_16M</text>
<text x="109.4" y="97.7">XTALI_16M</text>
<text x="75.5" y="103.2">P8</text>
<text x="75.5" y="106.8">P10</text>
<text x="75.5" y="105">P9</text>
<text x="108.6" y="106.8">HARV1_INN</text>
<text x="108.8" y="105">HARV1_INP</text>
<text x="75.5" y="108.7">P11</text>
<text x="75.5" y="110.5">P12</text>
<text x="75.5" y="112.3">P13</text>
<text x="108.8" y="112.3">HARV2_INP</text>
<text x="75.5" y="114.1">P14</text>
<text x="75.5" y="116">P15</text>
<text x="75.5" y="117.8">P16</text>
<text x="75.5" y="119.6">P17</text>
<text x="108.6" y="114.1">HARV2_INN</text>
<text x="114.1" y="119.6">RFIO</text>
<text x="75.5" y="123.3">P19</text>
<text x="75.5" y="125.1">P20</text>
<text x="75.5" y="121.5">P18</text>
<text x="107.9" y="121.5">WURX_RFIN</text>
<text x="109" y="123.3">HARV_OUT</text>
<text x="75.5" y="126.9">P21</text>
<text x="75.5" y="128.8">P22</text>
<text x="75.5" y="130.6">P23</text>
<text x="113.2" y="130.6">LEXT1</text>
<text x="113.2" y="128.8">LEXT2</text>
<text x="211.2" y="126.9">CS#</text>
<text x="211.2" y="128.8">SO/SIO1</text>
<text x="211.2" y="130.6">WP#/SIO2</text>
<text x="219.4" y="128.8">RESET#</text>
<text x="221.5" y="130.6">SCLK</text>
<text x="222.4" y="126.9">VCC</text>
<text x="75.5" y="134.3">P25</text>
<text x="75.5" y="136.1">P26</text>
<text x="75.5" y="137.9">P27</text>
<text x="75.5" y="132.4">P24</text>
<text x="114.3" y="137.9">PWD</text>
<text x="114.5" y="136.1">TMC</text>
<text x="211.2" y="132.4">GND</text>
<text x="220.1" y="132.4">SI/SIO0</text>
<text x="75.5" y="139.7">P28</text>
<text x="75.5" y="141.6">P29</text>
<text x="75.5" y="143.4">P30</text>
<text x="115.8" y="143.4">NC</text>
<text x="75.5" y="145.2">P31</text>
<text x="75.5" y="147.1">P32</text>
<text x="75.5" y="148.9">P33</text>
<text x="115.8" y="147.1">NC</text>
<text x="115.8" y="145.2">NC</text>
<text x="115.8" y="148.9">NC</text>
<text x="95.9" y="158.6" transform="rotate(-90 95.9 158.6)">EGND</text>
</g>
<g font-size="1.3">
<text x="29.3" y="1.4">5</text>
<text x="84.1" y="1.4">4</text>
<text x="139" y="1.4">3</text>
<text x="193.9" y="1.4">2</text>
<text x="248.7" y="1.4">1</text>
<text x=".5" y="24.7">D</text>
<text x="276.6" y="24.7">D</text>
<text x=".5" y="68.2">C</text>
<text x="276.6" y="68.2">C</text>
<text x=".5" y="111.6">B</text>
<text x="276.6" y="111.6">B</text>
<text x=".5" y="155">A</text>
<text x="276.6" y="155">A</text>
<text x="29.3" y="176.9">5</text>
<text x="84.1" y="176.9">4</text>
<text x="139" y="176.9">3</text>
<text x="193.9" y="176.9">2</text>
<text x="248.7" y="176.9">1</text>
</g>
</svg>
